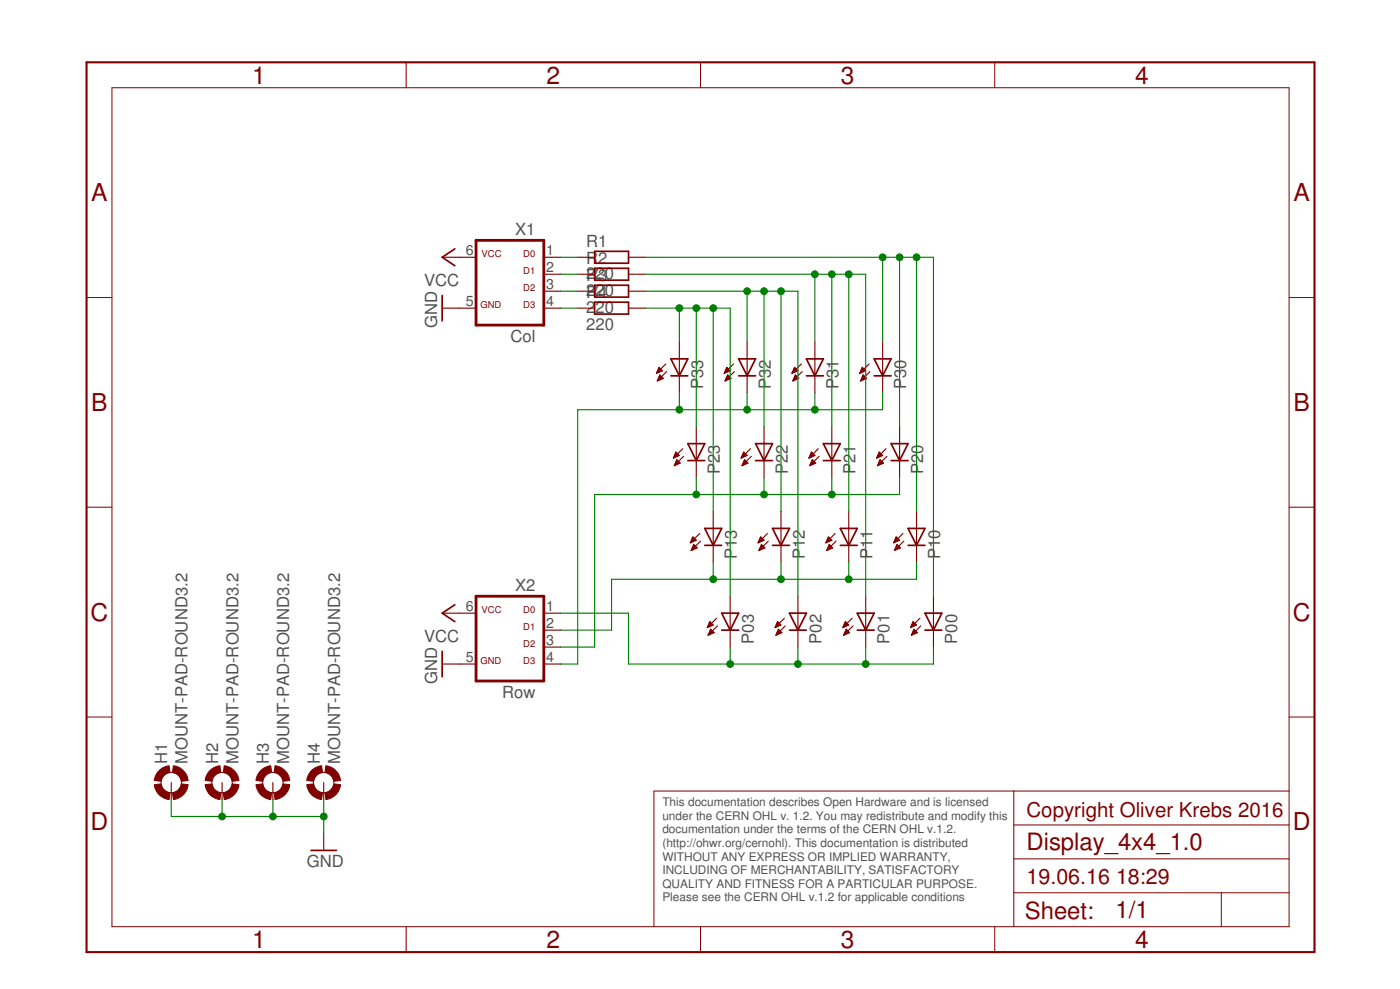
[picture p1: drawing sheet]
<svg xmlns="http://www.w3.org/2000/svg" width="210mm" height="148mm" viewBox="0 0 210 148" stroke-linecap="round" stroke-linejoin="round" font-family="sans-serif">
<path d="M71.4 36h10.1v12.7h-10.1zM71.4 89.3h10.1v12.7h-10.1z" fill="none" stroke="#800000" stroke-width=".42"/>
<g fill="none" stroke="#800000" stroke-width=".17">
<path d="M66.3 38.5h5.1M81.5 38.5h2.6M86.6 38.5h2.6M94.2 38.5h2.6M66.3 46.2h5.1M81.5 41.1h2.6M81.5 43.6h2.6M81.5 46.2h2.6M86.6 41.1h2.6M86.6 43.6h2.6M86.6 46.2h2.6M94.2 41.1h2.6"/>
<path d="M94.2 43.6h2.6M94.2 46.2h2.6M98.4 55.9h.1M98.5 55.8h.2M98.5 55.7h.5M98.6 55.6h.7M98.6 57h.1M98.6 55.5h.6M98.6 56.9h.4M98.7 55.3h.4M98.7 56.8h.6M98.7 55.2h.3"/>
<path d="M98.7 56.7h.7M98.8 55.1h.1M98.8 56.5h.5M98.8 55l.5 .5-.9 .4zM98.8 56.4h.4M98.9 56.3h.1M98.9 56.2l.5 .5-.8 .4zM99.8 54.5l-1.4 1.4M99.9 55.7l-1.3 1.4M101.9 51.2v7.6M108.6 55.9h.1M108.6 55.8h.3"/>
<path d="M108.7 55.7h.5M108.7 55.6h.7M108.7 57h.1M108.8 55.5h.6M108.8 56.9h.3M108.8 55.3h.4M108.8 56.8h.6M108.9 56.7h.7M108.9 55.2h.2M108.9 55.1h.1M108.9 56.5h.5M109 55l.5 .5-.9 .4z"/>
<path d="M109 56.4h.3M109.1 56.3h.1M109.1 56.2l.5 .5-.9 .4zM110 54.5l-1.4 1.4M110.1 55.7l-1.4 1.4M112 51.2v7.6M118.7 55.9h.1M118.8 55.8h.2M118.9 55.7h.4M118.9 55.6h.7M118.9 57h.1M118.9 56.9h.4"/>
<path d="M119 55.5h.5M119 55.3h.4M119 56.8h.6M119 55.2h.3M119 56.7h.7M119.1 55.1h.1M119.1 56.5h.5M119.1 55l.5 .5-.9 .4zM119.1 56.4h.4M119.2 56.3h.2M119.3 56.2l.5 .5-.9 .4zM120.1 54.5l-1.4 1.4"/>
<path d="M120.3 55.7l-1.4 1.4M122.2 51.2v7.6M128.9 55.9h.1M128.9 55.8h.3M129 55.7h.5M129.1 55.6h.7M129.1 57h.1M129.1 55.5h.6M129.1 56.9h.3M129.2 55.3h.4M129.2 56.8h.5M129.2 55.2h.2"/>
<path d="M129.2 56.7h.7M129.3 55.1h.1M129.3 56.5h.5M129.3 55l.5 .5-.9 .4zM129.3 56.4h.3M129.3 56.3h.2M129.4 56.2l.5 .5-.9 .4zM130.3 54.5l-1.4 1.4M130.4 55.7l-1.4 1.4M132.3 51.2v7.6M101 68.6h.1M101 68.5h.3"/>
<path d="M101.1 68.3h.5M101.1 68.2h.7M101.1 69.7h.2M101.2 68.1h.5M101.2 69.6h.4M101.2 68h.4M101.2 69.4h.7M101.3 67.9h.2M101.3 69.3h.6M101.3 67.7l.6 .5-.9 .4zM101.3 67.8h.1M101.3 69.2h.5"/>
<path d="M101.4 69.1h.3M101.4 69h.1M101.5 68.9l.5 .5-.9 .4zM102.4 67.2l-1.4 1.4M102.5 68.4l-1.4 1.4M104.4 63.9v7.6M104.9 79.9l-1.4 1.4M106.9 76.6v7.6M111.1 68.6h.1M111.2 68.5h.3M111.2 68.3h.6M111.3 68.2h.7"/>
<path d="M111.3 69.7h.2M111.3 68.1h.6M111.3 69.6h.4M111.4 68h.4M111.4 69.4h.6M111.4 67.9h.2M111.4 69.3h.7M111.5 69.2h.5M111.5 67.8h.1M111.5 67.7l.5 .5-.9 .4zM111.5 69.1h.3M111.6 69h.1"/>
<path d="M111.6 68.9l.5 .5-.8 .4zM112.5 67.2l-1.4 1.4M112.6 68.4l-1.3 1.4M114.6 63.9v7.6M115.1 79.9l-1.4 1.4M117.1 76.6v7.6M121.3 68.6h.1M121.3 68.5h.3M121.4 68.3h.5M121.5 68.2h.7M121.5 69.7h.1M121.5 68.1h.5"/>
<path d="M121.5 69.6h.4M121.5 69.4h.7M121.6 68h.3M121.6 67.9h.2M121.6 69.3h.6M121.6 69.2h.5M121.7 67.8h.1M121.7 67.7l.5 .5-.9 .4zM121.7 69.1h.3M121.8 69h.1M121.8 68.9l.5 .5-.9 .4zM122.7 67.2l-1.4 1.4"/>
<path d="M122.8 68.4l-1.4 1.4M124.7 63.9v7.6M125.2 79.9l-1.4 1.4M127.3 76.6v7.6M131.4 68.6h.1M131.5 68.5h.3M131.6 68.3h.5M131.6 69.7h.2M131.6 68.2h.7M131.7 68.1h.5M131.7 69.6h.4M131.7 69.4h.6"/>
<path d="M131.7 68h.4M131.8 67.9h.2M131.8 69.3h.6M131.8 67.8h.1M131.8 69.2h.4M131.8 67.7l.5 .5-.9 .4zM131.9 69.1h.2M131.9 69h.1M132 68.9l.5 .5-.9 .4zM132.8 67.2l-1.4 1.4M133 68.4l-1.4 1.4M134.9 63.9v7.6"/>
<path d="M135.4 79.9l-1.4 1.4M137.4 76.6v7.6M66.3 91.9h5.1M66.3 99.5h5.1M81.5 91.9h2.6M81.5 94.4h2.6M81.5 96.9h2.6M81.5 99.5h2.6M103.5 81.3h.2M103.6 81.1h.3M103.6 81h.6M103.6 82.5h.1"/>
<path d="M103.7 82.3h.2M103.7 80.9h.7M103.7 80.8h.5M103.7 82.2h.5M103.8 80.6h.3M103.8 82.1h.7M103.8 80.5h.2M103.8 82h.6M103.9 80.4l.5 .5-.9 .4zM103.9 81.9h.4M103.9 81.7h.3M104 81.6h.1"/>
<path d="M104 81.6l.5 .5-.9 .4zM105 81.1l-1.4 1.4M106.1 93.9h.2M106.1 93.8h.5M106.2 93.7h.6M106.2 95.1h.1M106.2 93.6h.6M106.2 95h.3M106.3 93.4h.4M106.3 94.9h.5M106.3 93.3h.3M106.3 94.8h.7"/>
<path d="M106.4 94.6h.5M106.4 93.2h.1M106.4 93.1l.5 .5-.9 .4zM106.4 94.5h.4M106.5 94.4h.2M106.6 94.3l-.4 .9M106.6 94.3l.5 .5-.9 .4M106.6 94.3h.1M107.4 92.6l-1.4 1.4M107.6 93.8l-1.4 1.4M109.5 89.3v7.6M113.7 81.3h.1"/>
<path d="M113.7 81.1h.4M113.8 81h.6M113.8 82.5h.1M113.8 80.9h.7M113.8 82.3h.3M113.9 80.8h.5M113.9 82.2h.5M113.9 80.6h.4M113.9 82.1h.7M114 80.5h.1M114 82h.6M114 81.9h.4"/>
<path d="M114 80.4l.6 .5-.9 .4zM114.1 81.7h.2M114.2 81.6h.1M114.2 81.6l.5 .5-.9 .4zM115.2 81.1l-1.4 1.4M116.2 93.9h.2M116.3 93.8h.4M116.4 93.7h.6M116.4 95.1h.1M116.4 93.6h.6M116.4 95h.3M116.4 94.9h.6"/>
<path d="M116.5 93.4h.4M116.5 93.3h.3M116.5 94.8h.7M116.5 93.2h.1M116.5 94.6h.6M116.6 93.1l.5 .5-.9 .4zM116.6 94.5h.4M116.6 94.4h.2M116.7 94.3l.5 .5-.9 .4M116.7 94.3h.1M116.7 94.3l-.4 .9M117.6 92.6l-1.4 1.4"/>
<path d="M117.7 93.8l-1.4 1.4M119.6 89.3v7.6M123.8 81.3h.2M123.9 81.1h.3M124 81h.5M124 82.5h.1M124 80.9h.7M124 82.3h.2M124.1 80.8h.4M124.1 82.2h.4M124.1 80.6h.3M124.1 82.1h.7"/>
<path d="M124.2 80.5h.1M124.2 82h.5M124.2 81.9h.4M124.2 80.4l.5 .5-.9 .4zM124.2 81.7h.3M124.3 81.6h.1M124.3 81.6l.5 .5-.8 .4zM125.3 81.1l-1.3 1.4M126.4 93.9h.2M126.4 93.8h.5M126.5 95.1h.1M126.5 93.7h.6"/>
<path d="M126.6 93.6h.6M126.6 95h.3M126.6 93.4h.4M126.6 94.9h.5M126.7 93.3h.2M126.7 94.8h.7M126.7 93.2h.1M126.7 94.6h.5M126.7 93.1l.6 .5-.9 .4zM126.8 94.5h.3M126.8 94.4h.2M126.9 94.3h.1"/>
<path d="M126.9 94.3l-.4 .9M126.9 94.3l.5 .5-.9 .4M127.8 92.6l-1.4 1.4M127.9 93.8l-1.4 1.4M129.8 89.3v7.6M134 81.3h.1M134 81.1h.4M134.1 81h.6M134.1 82.5h.1M134.2 80.9h.6M134.2 82.3h.2M134.2 80.8h.5"/>
<path d="M134.2 82.2h.5M134.3 80.6h.3M134.3 82.1h.7M134.3 82h.6M134.3 80.5h.2M134.4 81.9h.4M134.4 80.4l.5 .5-.9 .4zM134.4 81.7h.2M134.5 81.6h.1M134.5 81.6l.5 .5-.9 .4zM135.5 81.1l-1.4 1.4M136.6 93.9h.1"/>
<path d="M136.6 93.8h.4M136.7 93.7h.6M136.7 95.1h.1M136.7 93.6h.6M136.7 95h.3M136.8 93.4h.4M136.8 94.9h.5M136.8 93.3h.3M136.8 94.8h.7M136.9 93.2h.1M136.9 94.6h.5M136.9 94.5h.4"/>
<path d="M136.9 93.1l.5 .5-.9 .4zM137 94.4h.2M137 94.3h.1M137 94.3l-.3 .9M137 94.3l.5 .5-.8 .4M137.9 92.6l-1.4 1.4M138 93.8l-1.3 1.4M140 89.3v7.6M25.7 117.2v2.6M33.3 117.2v2.6M40.9 117.2v2.6M48.5 117.2v2.6"/>
<path d="M48.5 124.9v2.5"/>
</g>
<g fill="none" stroke="#800000" stroke-width=".25">
<path d="M68.2 37.3l-1.9 1.2 1.9 1.3M89.2 37.7h5v1.7h-5zM66.3 44.3v3.8M89.2 40.2h5v1.8h-5zM89.2 42.7h5v1.8h-5zM89.2 45.3h5v1.8h-5zM100.6 53.8h2.5l-1.2 2.5zM100.6 56.3h2.5M110.7 56.3h2.6M110.7 53.8h2.6l-1.3 2.5zM120.9 56.3h2.5M120.9 53.8h2.5l-1.2 2.5z"/>
<path d="M131.1 56.3h2.5M131.1 53.8h2.5l-1.3 2.5zM103.1 66.5h2.6l-1.3 2.5zM103.1 69h2.6M105.7 79.2h2.5l-1.3 2.5zM113.3 69h2.5M113.3 66.5h2.5l-1.2 2.5zM115.8 79.2h2.6l-1.3 2.5zM123.4 69h2.6M123.4 66.5h2.6l-1.3 2.5zM126 79.2h2.5l-1.2 2.5zM133.6 69h2.5"/>
<path d="M133.6 66.5h2.5l-1.2 2.5zM136.1 79.2h2.6l-1.3 2.5zM66.3 97.6v3.8M68.2 90.6l-1.9 1.3 1.9 1.2M105.7 81.7h2.5M108.2 91.9h2.5l-1.2 2.5zM108.2 94.4h2.5M115.8 81.7h2.6M118.4 94.4h2.5M118.4 91.9h2.5l-1.3 2.5zM126 81.7h2.5M128.5 94.4h2.6"/>
<path d="M128.5 91.9h2.6l-1.3 2.5zM136.1 81.7h2.6M138.7 94.4h2.5M138.7 91.9h2.5l-1.2 2.5zM46.6 127.4h3.8"/>
</g>
<g fill="none" stroke="#800000" stroke-width=".15">
<path d="M16.8 13.1h176.5v125.7h-176.5zM60.9 9.3v3.8M105 9.3v3.8M149.1 9.3v3.8M13 44.6h3.8M193.3 44.6h3.8M13 76h3.8M193.3 76h3.8M13 107.4h3.8M152 118.5v20.3M193.3 118.5h-95.3v20.3M193.3 107.4h3.8"/>
<path d="M60.9 138.8v3.8M105 138.8v3.8M149.1 138.8v3.8M152 133.8h41.3M152 128.7h41.3M152 123.6h41.3M183.1 133.8v5"/>
<circle cx="25.7" cy="117.2" r="1.52"/>
<circle cx="33.3" cy="117.2" r="1.52"/>
<circle cx="40.9" cy="117.2" r="1.52"/>
<circle cx="48.5" cy="117.2" r="1.52"/>
</g>
<path d="M13 9.3h184.1v133.3h-184.1z" fill="none" stroke="#800000" stroke-width=".32"/>
<g fill="#800000" stroke="#800000" stroke-width=".15">
<path d="M23.7 115.6a2.46 2.46 0 0 1 1.7-.9l.1 1a1.51 1.51 0 0 0-1.3 1.4l-1.1-.2 .2-.6z" fill-rule="evenodd"/>
<path d="M23.1 117.6l1.1-.2a1.51 1.51 0 0 0 1.3 1.4l-.1 1a2.52 2.52 0 0 1-2.3-2.2z" fill-rule="evenodd"/>
<path d="M27.2 117.4l1 .2a2.53 2.53 0 0 1-2.2 2.2l-.1-1a1.56 1.56 0 0 0 1.3-1.4z" fill-rule="evenodd"/>
<path d="M26 114.7a2.53 2.53 0 0 1 2.2 2.2l-1 .2a1.57 1.57 0 0 0-1.3-1.4z" fill-rule="evenodd"/>
<path d="M31.3 115.6a2.46 2.46 0 0 1 1.7-.9l.1 1a1.51 1.51 0 0 0-1.3 1.4l-1-.2 .1-.6z" fill-rule="evenodd"/>
<path d="M30.8 117.6l1-.2a1.51 1.51 0 0 0 1.3 1.4l-.1 1a2.48 2.48 0 0 1-2.2-2.2z" fill-rule="evenodd"/>
<path d="M34.8 117.4l1 .2a2.53 2.53 0 0 1-2.2 2.2l-.1-1a1.56 1.56 0 0 0 1.3-1.4z" fill-rule="evenodd"/>
<path d="M33.6 114.7a2.53 2.53 0 0 1 2.2 2.2l-1 .2a1.57 1.57 0 0 0-1.3-1.4z" fill-rule="evenodd"/>
<path d="M38.9 115.6a2.46 2.46 0 0 1 1.7-.9l.1 1a1.51 1.51 0 0 0-1.3 1.4l-1-.2 .1-.6z" fill-rule="evenodd"/>
<path d="M38.4 117.6l1-.2a1.51 1.51 0 0 0 1.3 1.4l-.1 1a2.48 2.48 0 0 1-2.2-2.2z" fill-rule="evenodd"/>
<path d="M42.4 117.4l1 .2a2.48 2.48 0 0 1-2.2 2.2l-.1-1a1.56 1.56 0 0 0 1.3-1.4z" fill-rule="evenodd"/>
<path d="M41.2 114.7a2.49 2.49 0 0 1 2.2 2.2l-1 .2a1.57 1.57 0 0 0-1.3-1.4z" fill-rule="evenodd"/>
<path d="M46.6 115.6a2.46 2.46 0 0 1 1.6-.9l.1 1a1.56 1.56 0 0 0-1.3 1.4l-1-.2 .1-.6z" fill-rule="evenodd"/>
<path d="M46 117.6l1-.2a1.56 1.56 0 0 0 1.3 1.4l-.1 1a2.48 2.48 0 0 1-2.2-2.2z" fill-rule="evenodd"/>
<path d="M50.1 117.4l1 .2a2.48 2.48 0 0 1-2.2 2.2l-.2-1a1.56 1.56 0 0 0 1.4-1.4z" fill-rule="evenodd"/>
<path d="M48.9 114.7a2.49 2.49 0 0 1 2.2 2.2l-1 .2a1.57 1.57 0 0 0-1.4-1.4z" fill-rule="evenodd"/>
</g>
<g fill="none" stroke="#008000" stroke-width=".17">
<path d="M84.1 38.5h2.5M96.8 38.5h43.2v50.8M132.3 38.5v12.7M134.9 38.5v25.4M137.4 38.5v38.1M84.1 46.2h2.5M84.1 43.6h2.5M84.1 41.1h2.5M96.8 46.2h12.7v43.1M96.8 43.6h22.8v45.7M96.8 41.1h33v48.2M101.9 46.2v5"/>
<path d="M101.9 58.8v2.6M104.4 46.2v17.7M106.9 46.2v30.4M112 43.6v7.6M112 58.8v2.6M114.6 43.6v20.3M117.1 43.6v33M122.2 41.1v10.1M122.2 58.8v2.6M124.7 41.1v22.8M127.3 41.1v35.5M132.3 58.8v2.6h-45.7v38.1h-2.5"/>
<path d="M104.4 71.5v2.6M114.6 71.5v2.6M124.7 71.5v2.6M134.9 71.5v2.6h-45.7v22.8h-5.1M84.1 91.9h10.1v7.6h45.8v-2.6M106.9 84.2v2.6M109.5 96.9v2.6M117.1 84.2v2.6M119.6 96.9v2.6M127.3 84.2v2.6M129.8 96.9v2.6M137.4 84.2v2.6h-45.7v7.6h-7.6"/>
<path d="M25.7 119.8v2.5h22.8M33.3 119.8v2.5M40.9 119.8v2.5M48.5 119.8v5.1"/>
</g>
<g fill="#008000" stroke="#008000" stroke-width=".15">
<circle cx="48.5" cy="122.3" r=".51"/>
<circle cx="40.9" cy="122.3" r=".51"/>
<circle cx="33.3" cy="122.3" r=".51"/>
<circle cx="104.4" cy="46.2" r=".51"/>
<circle cx="106.9" cy="46.2" r=".51"/>
<circle cx="101.9" cy="46.2" r=".51"/>
<circle cx="114.6" cy="43.6" r=".51"/>
<circle cx="117.1" cy="43.6" r=".51"/>
<circle cx="112" cy="43.6" r=".51"/>
<circle cx="124.7" cy="41.1" r=".51"/>
<circle cx="127.3" cy="41.1" r=".51"/>
<circle cx="122.2" cy="41.1" r=".51"/>
<circle cx="134.9" cy="38.5" r=".51"/>
<circle cx="137.4" cy="38.5" r=".51"/>
<circle cx="132.3" cy="38.5" r=".51"/>
<circle cx="119.6" cy="99.5" r=".51"/>
<circle cx="129.8" cy="99.5" r=".51"/>
<circle cx="109.5" cy="99.5" r=".51"/>
<circle cx="117.1" cy="86.8" r=".51"/>
<circle cx="127.3" cy="86.8" r=".51"/>
<circle cx="106.9" cy="86.8" r=".51"/>
<circle cx="114.6" cy="74.1" r=".51"/>
<circle cx="124.7" cy="74.1" r=".51"/>
<circle cx="104.4" cy="74.1" r=".51"/>
<circle cx="112" cy="61.4" r=".51"/>
<circle cx="122.2" cy="61.4" r=".51"/>
<circle cx="101.9" cy="61.4" r=".51"/>
</g>
<g font-size="3.7" fill="#800000">
<text x="37.8" y="12.5">1</text>
<text x="82" y="12.5">2</text>
<text x="126.1" y="12.5">3</text>
<text x="170.2" y="12.5">4</text>
<text x="13.7" y="30.1">A</text>
<text x="193.9" y="30.1">A</text>
<text x="13.7" y="61.6">B</text>
<text x="193.9" y="61.6">B</text>
<text x="13.5" y="93">C</text>
<text x="193.8" y="93">C</text>
<text x="13.5" y="124.4">D</text>
<text x="193.8" y="124.4">D</text>
<text x="37.8" y="142">1</text>
<text x="82" y="142">2</text>
<text x="126.1" y="142">3</text>
<text x="170.2" y="142">4</text>
</g>
<g font-size="3.6" fill="#800000">
<text x="153.9" y="127.4">Display_4x4_1.0</text>
<text x="153.7" y="137.7">Sheet:</text>
<text x="167.2" y="137.6">1/1</text>
</g>
<g font-size="3.2" fill="#800000">
<text x="153.9" y="132.5">19.06.16</text>
<text x="167.3" y="132.5">18:29</text>
</g>
<text font-size="3.1" fill="#800000" x="153.9" y="122.3">Copyright Oliver Krebs 2016</text>
<g font-size="2.5" fill="#505050">
<text x="77.2" y="35.2">X1</text>
<text x="87.9" y="41.8">220</text>
<text x="87.9" y="37">R1</text>
<text x="87.9" y="39.6">R2</text>
<text x="63.6" y="42.9">VCC</text>
<text x="87.9" y="44.4">220</text>
<text x="87.9" y="46.9">220</text>
<text x="87.9" y="42.1">R3</text>
<text x="87.9" y="44.7">R4</text>
<text x="65.5" y="49.2" transform="rotate(-90 65.5 49.2)">GND</text>
<text x="76.5" y="51.2">Col</text>
<text x="87.9" y="49.5">220</text>
<text x="105.4" y="58.3" transform="rotate(-90 105.4 58.3)">P33</text>
<text x="115.6" y="58.3" transform="rotate(-90 115.6 58.3)">P32</text>
<text x="125.7" y="58.3" transform="rotate(-90 125.7 58.3)">P31</text>
<text x="135.9" y="58.3" transform="rotate(-90 135.9 58.3)">P30</text>
<text x="107.9" y="71" transform="rotate(-90 107.9 71)">P23</text>
<text x="118.1" y="71" transform="rotate(-90 118.1 71)">P22</text>
<text x="128.3" y="71" transform="rotate(-90 128.3 71)">P21</text>
<text x="138.4" y="71" transform="rotate(-90 138.4 71)">P20</text>
<text x="110.5" y="83.7" transform="rotate(-90 110.5 83.7)">P13</text>
<text x="120.6" y="83.7" transform="rotate(-90 120.6 83.7)">P12</text>
<text x="130.8" y="83.7" transform="rotate(-90 130.8 83.7)">P11</text>
<text x="141" y="83.7" transform="rotate(-90 141 83.7)">P10</text>
<text x="77.2" y="88.6">X2</text>
<text x="63.6" y="96.2">VCC</text>
<text x="113" y="96.4" transform="rotate(-90 113 96.4)">P03</text>
<text x="123.2" y="96.4" transform="rotate(-90 123.2 96.4)">P02</text>
<text x="133.3" y="96.4" transform="rotate(-90 133.3 96.4)">P01</text>
<text x="143.5" y="96.4" transform="rotate(-90 143.5 96.4)">P00</text>
<text x="65.5" y="102.5" transform="rotate(-90 65.5 102.5)">GND</text>
<text x="75.3" y="104.6">Row</text>
<text x="25.1" y="114.5" transform="rotate(-90 25.1 114.5)">H1</text>
<text x="28.1" y="114.5" transform="rotate(-90 28.1 114.5)">MOUNT-PAD-ROUND3.2</text>
<text x="32.7" y="114.5" transform="rotate(-90 32.7 114.5)">H2</text>
<text x="35.8" y="114.5" transform="rotate(-90 35.8 114.5)">MOUNT-PAD-ROUND3.2</text>
<text x="40.3" y="114.5" transform="rotate(-90 40.3 114.5)">H3</text>
<text x="43.4" y="114.5" transform="rotate(-90 43.4 114.5)">MOUNT-PAD-ROUND3.2</text>
<text x="47.9" y="114.5" transform="rotate(-90 47.9 114.5)">H4</text>
<text x="51" y="114.5" transform="rotate(-90 51 114.5)">MOUNT-PAD-ROUND3.2</text>
<text x="46" y="129.9">GND</text>
</g>
<g font-size="2.1" fill="#505050">
<text x="69.8" y="38.2">6</text>
<text x="81.9" y="38.2">1</text>
<text x="81.9" y="40.7">2</text>
<text x="69.8" y="45.8">5</text>
<text x="81.9" y="43.3">3</text>
<text x="81.9" y="45.8">4</text>
<text x="69.8" y="91.5">6</text>
<text x="81.9" y="91.5">1</text>
<text x="81.9" y="94">2</text>
<text x="69.8" y="99.1">5</text>
<text x="81.9" y="96.6">3</text>
<text x="81.9" y="99.1">4</text>
</g>
<g font-size="1.8" fill="#505050">
<text x="99.3" y="120.8">This documentation describes Open Hardware and is licensed</text>
<text x="99.3" y="122.8">under the CERN OHL v. 1.2. You may redistribute and modify this</text>
<text x="99.3" y="124.9">documentation under the terms of the CERN OHL v.1.2.</text>
<text x="99.3" y="126.9">(http://ohwr.org/cernohl). This documentation is distributed</text>
<text x="99.3" y="128.9">WITHOUT ANY EXPRESS OR IMPLIED WARRANTY,</text>
<text x="99.3" y="131">INCLUDING OF MERCHANTABILITY, SATISFACTORY</text>
<text x="99.3" y="133">QUALITY AND FITNESS FOR A PARTICULAR PURPOSE.</text>
<text x="99.3" y="135">Please see the CERN OHL v.1.2 for applicable conditions</text>
</g>
<g font-size="1.4" fill="#800000">
<text x="72.2" y="38.5">VCC</text>
<text x="78.4" y="38.5">D0</text>
<text x="78.4" y="41.1">D1</text>
<text x="72" y="46.2">GND</text>
<text x="78.4" y="43.6">D2</text>
<text x="78.4" y="46.2">D3</text>
<text x="72.2" y="91.9">VCC</text>
<text x="78.4" y="91.9">D0</text>
<text x="78.4" y="94.4">D1</text>
<text x="72" y="99.5">GND</text>
<text x="78.4" y="96.9">D2</text>
<text x="78.4" y="99.5">D3</text>
</g>
</svg>
